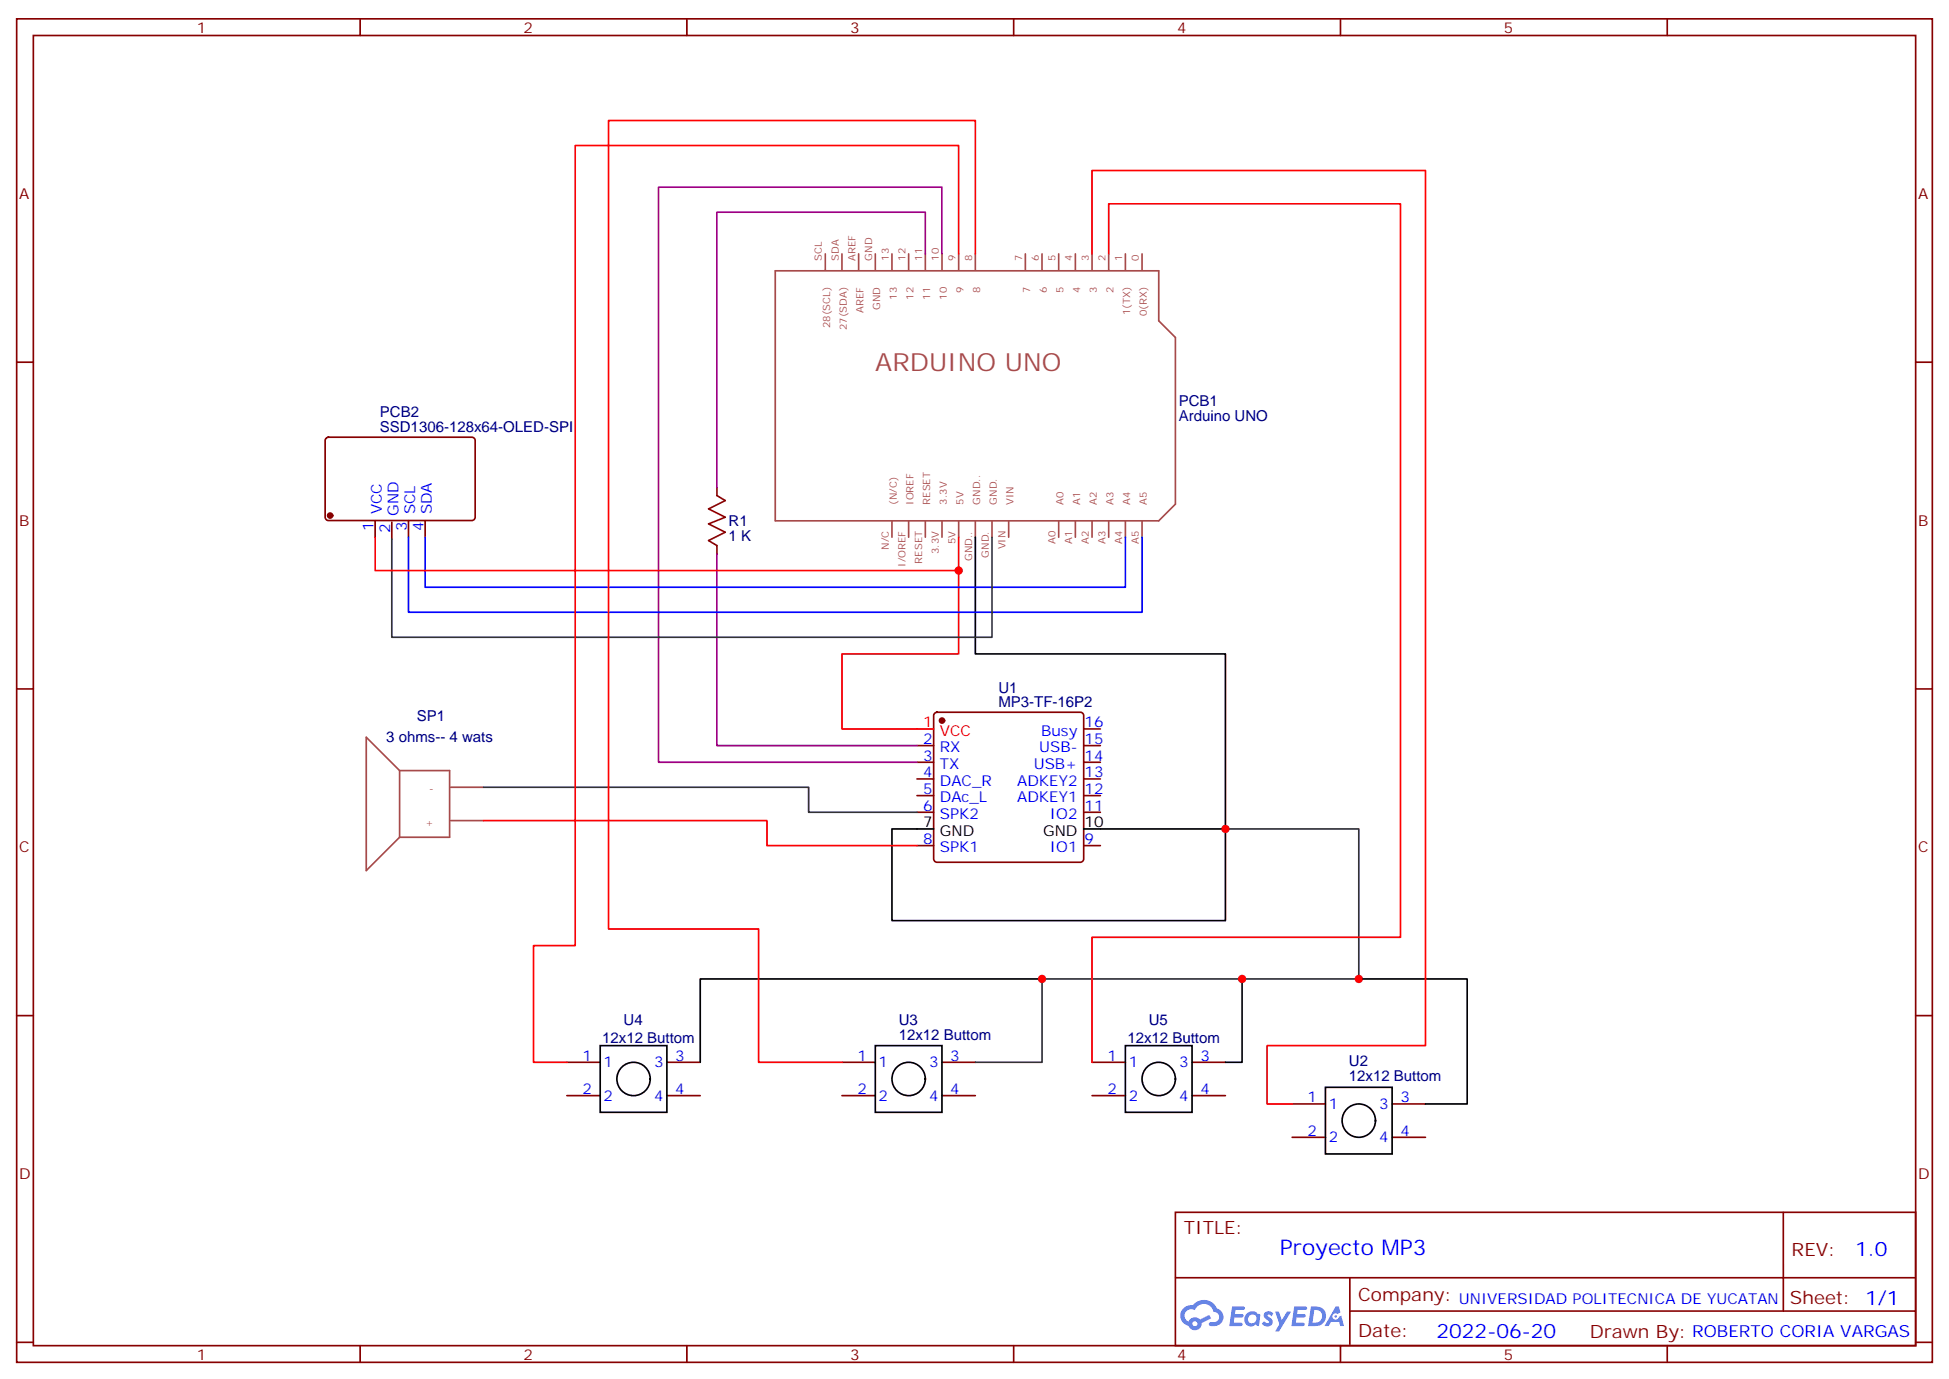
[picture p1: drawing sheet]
<svg xmlns="http://www.w3.org/2000/svg" width="412mm" height="292mm" viewBox="0 0 412 292" stroke-linecap="round" stroke-linejoin="round" font-family="sans-serif">
<g fill="none" stroke="#870000" stroke-width=".35">
<path d="M3.5 4h405.4v284.3h-405.4zM7.1 7.5h398.2v277.3h-398.2zM76.2 4v3.5M145.3 4v3.5M214.5 4v3.5M283.6 4v3.5M352.8 4v3.5M3.5 76.7h3.6M405.3 76.7h3.6M3.5 145.8h3.6M405.3 145.8h3.6M3.5 214.9h3.6"/>
<path d="M405.3 214.9h3.6M248.7 256.6h156.6v28.2h-156.6zM377.3 256.6v20.9M248.7 270.4h156.5M285.6 277.5h119.6M285.6 270.4v14.1M3.5 284.1h3.6M76.2 284.8v3.5M145.3 284.8v3.5M214.5 284.8v3.5M283.6 284.8v3.5M352.8 284.8v3.5"/>
<path d="M405.3 284.1h3.6"/>
</g>
<g fill="#5487ff">
<path d="M267.7 277.8a1.22 1.22 0 0 1 1.7 .2l-.4 .6a.47 .47 0 0 0-.3-.4 .47 .47 0 0 0-.5 .2v.1a1.55 1.55 0 0 1 1.1 1.5 1.34 1.34 0 0 1-2.3 .2l.5-.6 .7 .4a.29 .29 0 0 0 .3-.2 .29 .29 0 0 0-.2-.3 1.04 1.04 0 0 1-.6-1.7z"/>
<path d="M260.7 276.5h2.1a.43 .43 0 0 1 .5 .1 .43 .43 0 0 1 .1 .5l-.3 .1h-1.7l-.1 .9h1.5a.37 .37 0 0 1 .3 .4 .37 .37 0 0 1-.3 .3h-1.6l-.2 1.1h1.3a.43 .43 0 0 1 .5 .1 .43 .43 0 0 1 .1 .5l-.3 .2h-2.5z"/>
<path d="M273.8 276.5h2.2a.43 .43 0 0 1 .4 .1 .43 .43 0 0 1 .1 .5l-.3 .1h-1.6l-.2 .9h1.6a.37 .37 0 0 1 .3 .4 .37 .37 0 0 1-.4 .3h-1.6l-.1 1.1h1.3a.43 .43 0 0 1 .4 .1 .43 .43 0 0 1 .1 .5l-.3 .2h-2.4z"/>
<path d="M282.6 276.5h.7l.3 1.3-.6 .3a.69 .69 0 0 0-1 .3 .69 .69 0 0 0 .4 .9 .69 .69 0 0 0 .9-.6l.5-.3 .6 2.2h-.8l-.2-.8h-1.8l-.5 .8h-.8z"/>
<path d="M269.8 277.6h.8l.6 1.8 1.1-1.8h.9l-2.6 4.2h-.8l.9-1.6z"/>
<path d="M277.4 276.5l-.6 4.2h1.3a2.11 2.11 0 0 0 2.5-2.2 2.11 2.11 0 0 0-2.5-2zM278.1 277.2a1.39 1.39 0 0 1 1.7 1.5 1.39 1.39 0 0 1-1.8 1.2h-.3z"/>
<path d="M263.7 278.1a1.47 1.47 0 0 0-.1 2.1 1.47 1.47 0 0 0 2.1 .1l.7 .4 .3-2.3-.2-.3h-.4a1.49 1.49 0 0 0-2.4 0zM264.4 278.5a.92 .92 0 0 1 1.5 .5 .92 .92 0 0 1-1.3 1 .9 .9 0 0 1-.2-1.5z"/>
<path d="M250.4 276.9a2.18 2.18 0 0 0 1.1 3.7 1.44 1.44 0 0 0 1.6 .9 1.44 1.44 0 0 0 1.2-1.5l2-1-.5-.7-1.9 1a1.47 1.47 0 0 0-2.4 .4 1.39 1.39 0 0 1-.7-1.9 1.39 1.39 0 0 1 2-.5 2.08 2.08 0 0 1 2.2-1.3 2.08 2.08 0 0 1 1.8 1.7 1.07 1.07 0 0 1 1.2 1 1.07 1.07 0 0 1-1 1.1h-.7a.43 .43 0 0 0-.5 .4 .43 .43 0 0 0 .4 .5 2 2 0 0 0 2.4-1.1 2 2 0 0 0-.7-2.5l-.4-.2a2.98 2.98 0 0 0-5.1-.6h-1.1zM252.3 280.2a.55 .55 0 0 1 1.1 0 .55 .55 0 0 1-1.1 0z"/>
<circle cx="282.6" cy="278.6" r=".26"/>
</g>
<g fill="none" stroke="#870000" stroke-width=".35">
<path d="M69 92.7l.5-.2h30.3a.71 .71 0 0 1 .7 .7v16.3a.76 .76 0 0 1-.7 .7h-30.3a.76 .76 0 0 1-.7-.7v-16.3zM79.4 110.2v3.5M82.9 110.5v3.6M86.4 110.2v3.5M90 110.2v3.5M151.7 103.1v1.8M151.7 115.5v1.7M194 157.8h3.6M197.8 150.9l.5-.2h30.3a.71 .71 0 0 1 .7 .7v30.4a.76 .76 0 0 1-.7 .7h-30.3a.76 .76 0 0 1-.7-.7v-30.4zM229.3 157.8h3.5M229.3 154.3h3.5M194 161.3h3.6"/>
<path d="M194 164.9h3.6M194 168.4h3.6M194 171.9h3.6M194 179h3.6M229.3 161.3h3.5M229.3 164.9h3.5M229.3 168.4h3.5M229.3 171.9h3.5M229.3 179h3.5M119.9 224.8h7.1M119.9 231.9h7.1M141.1 224.8h7.1"/>
<path d="M141.1 231.9h7.1M178.2 224.8h7M178.2 231.9h7M199.3 224.8h7.1M199.3 231.9h7.1M231.1 224.8h7M231.1 231.9h7M252.2 224.8h7.1M252.2 231.9h7.1M273.4 233.6h7.1M294.6 233.6h7M273.4 240.7h7.1"/>
<path d="M294.6 240.7h7"/>
</g>
<g fill="#870000" stroke="#870000" stroke-width=".35">
<circle cx="199.3" cy="152.5" r=".53"/>
<circle cx="69.8" cy="109.1" r=".53"/>
</g>
<path d="M202.8 53.7v-22.9h-81.1v169.3h-8.8v24.7h7M206.4 53.7v-28.2h-77.6v171.1h31.7v28.2h17.7M231.1 53.7v-17.6h70.5v185.2h-33.5v12.3h5.3M234.6 53.7v-10.6h61.7v155.3h-65.2v26.4M79.4 113.7v7.1h123.4M202.8 113.7v24.7h-24.6v15.9h19.4M102.3 173.7h60v5.3h31.7" fill="none" stroke="#f00" stroke-width=".35"/>
<g fill="none" stroke="#000" stroke-width=".35">
<path d="M206.4 113.7v24.7h52.9v37h-30M197.6 175.4h-8.9v19.4h70.6v-19.4M220.5 207.2h-72.3v17.6M262.8 207.2v17.6h-3.5M287.5 207.2h22.9v26.4h-8.8M127 221.3h14.1v14.1h-14.1zM185.2 221.3h14.1v14.1h-14.1zM238.1 221.3h14.1v14.1h-14.1zM280.5 230.1h14.1v14.1h-14.1z"/>
<circle cx="134.1" cy="228.4" r="3.5"/>
<circle cx="192.3" cy="228.4" r="3.5"/>
<circle cx="245.2" cy="228.4" r="3.5"/>
<circle cx="287.5" cy="237.2" r="3.5"/>
</g>
<g fill="none" stroke="#a64a4a" stroke-width=".35">
<path d="M164 57.3h81.2v10.6l3.5 3.5v35.3l-3.5 3.5h-81.2zM174.6 53.7v3.5M178.2 53.7v3.5M181.7 53.7v3.5M185.2 53.7v3.5M188.7 53.7v3.5M192.3 53.7v3.5M195.8 53.7v3.5M199.3 53.7v3.5M202.8 53.7v3.5M206.4 53.7v3.5M217 53.7v3.5"/>
<path d="M220.5 53.7v3.5M224 53.7v3.5M227.5 53.7v3.5M231.1 53.7v3.5M234.6 53.7v3.5M238.1 53.7v3.5M241.7 53.7v3.5M188.7 110.2v3.5M192.3 110.2v3.5M195.8 110.2v3.5M199.3 110.2v3.5M202.8 110.2v3.5"/>
<path d="M206.4 110.2v3.5M209.9 110.2v3.5M213.4 110.2v3.5M224 110.2v3.5M227.5 110.2v3.5M231.1 110.2v3.5M234.6 110.2v3.5M238.1 110.2v3.5M241.7 110.2v3.5M84.6 163.1h10.5v14.1h-10.5M84.6 163.1v14.1M84.6 163.1l-7.1-7.1v28.3l7.1-7.1"/>
<path d="M95.4 173.7h6.9M95.4 166.6h6.9"/>
</g>
<path d="M151.7 104.9l1.8 1-3.6 1.8 3.6 1.8-3.6 1.4 3.6 1.7-3.6 1.8 1.8 1.1" fill="none" stroke="#a10000" stroke-width=".35"/>
<path d="M195.8 53.7v-8.8h-44.1v58.2M199.3 53.7v-14.1h-60v121.7h54.7M151.7 117.2v40.6h42.3" fill="none" stroke="#909" stroke-width=".35"/>
<path d="M209.9 113.7v21.2h-127v-20.8M102.3 166.6h68.8v5.3h22.9M259.3 175.4h28.2v31.8h-67v17.6h-14.1" fill="none" stroke="#333" stroke-width=".35"/>
<path d="M86.4 113.7v15.9h155.3v-15.9M90 113.7v10.6h148.1v-10.6" fill="none" stroke="#00f" stroke-width=".35"/>
<g fill="#c00">
<circle cx="259.3" cy="175.4" r=".88"/>
<circle cx="202.8" cy="120.8" r=".88"/>
<circle cx="287.5" cy="207.2" r=".88"/>
<circle cx="220.5" cy="207.2" r=".88"/>
<circle cx="262.8" cy="207.2" r=".88"/>
</g>
<text font-size="5.3" fill="#a54b4b" x="185.2" y="78.5">ARDUINO UNO</text>
<text font-size="4.6" fill="#00f" x="270.8" y="265.6">Proyecto MP3</text>
<g font-size="4.2" fill="#00f">
<text x="392.5" y="265.8">1.0</text>
<text x="304" y="283.2">2022-06-20</text>
</g>
<g font-size="3.9" fill="#800">
<text x="250.5" y="261.2">TITLE:</text>
<text x="379.1" y="265.8">REV:</text>
<text x="287.4" y="275.4">Company:</text>
<text x="378.7" y="276">Sheet: 1/1</text>
<text x="287.4" y="283">Date:</text>
<text x="336.4" y="283.1">Drawn By: ROBERTO CORIA VARGAS</text>
</g>
<g font-size="3.2" fill="#800">
<text x="41.6" y="7">1</text>
<text x="110.8" y="7">2</text>
<text x="179.9" y="7">3</text>
<text x="249.1" y="7">4</text>
<text x="318.2" y="7">5</text>
<text x="4.1" y="42.1">A</text>
<text x="405.9" y="42.1">A</text>
<text x="4.1" y="111.2">B</text>
<text x="405.9" y="111.2">B</text>
<text x="4.1" y="180.4">C</text>
<text x="405.9" y="180.4">C</text>
<text x="4.1" y="249.5">D</text>
<text x="405.9" y="249.5">D</text>
<text x="41.6" y="287.8">1</text>
<text x="110.8" y="287.8">2</text>
<text x="179.9" y="287.8">3</text>
<text x="249.1" y="287.8">4</text>
<text x="318.2" y="287.8">5</text>
</g>
<g font-size="3.2" fill="#000080">
<text x="80.4" y="88.3">PCB2</text>
<text x="249.4" y="89.1">Arduino UNO</text>
<text x="249.4" y="85.9">PCB1</text>
<text x="80.4" y="91.5">SSD1306-128x64-OLED-SPI</text>
<text x="154.2" y="111.3">R1</text>
<text x="154.2" y="114.5">1 K</text>
<text x="211.3" y="149.7">MP3-TF-16P2</text>
<text x="211.3" y="146.7">U1</text>
<text x="88.2" y="152.5">SP1</text>
<text x="81.7" y="157.1">3 ohms-- 4 wats</text>
<text x="127.4" y="220.7">12x12 Buttom</text>
<text x="132" y="216.9">U4</text>
<text x="190.2" y="220.1">12x12 Buttom</text>
<text x="190.2" y="216.9">U3</text>
<text x="238.5" y="220.7">12x12 Buttom</text>
<text x="243.1" y="216.9">U5</text>
<text x="285.4" y="225.7">U2</text>
<text x="285.4" y="228.9">12x12 Buttom</text>
</g>
<g font-size="3.2" fill="#00f">
<text x="79" y="112.4" transform="rotate(-90 79 112.4)">1</text>
<text x="80.8" y="108.9" transform="rotate(-90 80.8 108.9)">VCC</text>
<text x="82.5" y="112.7" transform="rotate(-90 82.5 112.7)">2</text>
<text x="84.3" y="109.2" transform="rotate(-90 84.3 109.2)">GND</text>
<text x="86.1" y="112.4" transform="rotate(-90 86.1 112.4)">3</text>
<text x="87.8" y="108.9" transform="rotate(-90 87.8 108.9)">SCL</text>
<text x="89.6" y="112.4" transform="rotate(-90 89.6 112.4)">4</text>
<text x="91.4" y="108.9" transform="rotate(-90 91.4 108.9)">SDA</text>
<text x="220.3" y="155.7">Busy</text>
<text x="229.5" y="153.9">16</text>
<text x="195.4" y="157.4">2</text>
<text x="195.4" y="161">3</text>
<text x="198.9" y="159.2">RX</text>
<text x="219.9" y="159.2">USB-</text>
<text x="229.5" y="161">14</text>
<text x="229.5" y="157.4">15</text>
<text x="195.4" y="164.5">4</text>
<text x="198.9" y="162.7">TX</text>
<text x="198.9" y="166.3">DAC_R</text>
<text x="215.2" y="166.3">ADKEY2</text>
<text x="218.7" y="162.7">USB+</text>
<text x="229.5" y="164.5">13</text>
<text x="195.4" y="168">5</text>
<text x="195.4" y="171.6">6</text>
<text x="198.9" y="169.8">DAc_L</text>
<text x="198.9" y="173.3">SPK2</text>
<text x="215.2" y="169.8">ADKEY1</text>
<text x="222.2" y="173.3">IO2</text>
<text x="229.5" y="171.6">11</text>
<text x="229.5" y="168">12</text>
<text x="195.4" y="178.6">8</text>
<text x="229.5" y="178.6">9</text>
<text x="198.9" y="180.4">SPK1</text>
<text x="222.2" y="180.4">IO1</text>
<text x="123.2" y="224.5">1</text>
<text x="127.7" y="225.9">1</text>
<text x="138.4" y="225.9">3</text>
<text x="142.9" y="224.5">3</text>
<text x="181.4" y="224.5">1</text>
<text x="185.9" y="225.9">1</text>
<text x="196.6" y="225.9">3</text>
<text x="201.1" y="224.5">3</text>
<text x="234.3" y="224.5">1</text>
<text x="238.8" y="225.9">1</text>
<text x="249.5" y="225.9">3</text>
<text x="254" y="224.5">3</text>
<text x="123.2" y="231.5">2</text>
<text x="127.7" y="232.9">2</text>
<text x="138.4" y="232.9">4</text>
<text x="142.9" y="231.5">4</text>
<text x="181.4" y="231.5">2</text>
<text x="185.9" y="232.9">2</text>
<text x="196.6" y="232.9">4</text>
<text x="201.1" y="231.5">4</text>
<text x="234.3" y="231.5">2</text>
<text x="238.8" y="232.9">2</text>
<text x="249.5" y="232.9">4</text>
<text x="254" y="231.5">4</text>
<text x="276.7" y="233.3">1</text>
<text x="296.3" y="233.3">3</text>
<text x="281.2" y="234.7">1</text>
<text x="291.8" y="234.7">3</text>
<text x="276.7" y="240.3">2</text>
<text x="281.2" y="241.8">2</text>
<text x="291.8" y="241.8">4</text>
<text x="296.3" y="240.3">4</text>
<text x="308.7" y="276">UNIVERSIDAD POLITECNICA DE YUCATAN</text>
</g>
<g font-size="3.2" fill="#f00">
<text x="195.4" y="153.9">1</text>
<text x="198.9" y="155.7">VCC</text>
</g>
<g font-size="3.2">
<text x="195.4" y="175.1">7</text>
<text x="198.9" y="176.8">GND</text>
<text x="220.7" y="176.8">GND</text>
<text x="229.5" y="175.1">10</text>
</g>
<g font-size="2.1" fill="#a54b4b">
<text x="173.9" y="55.2" transform="rotate(-90 173.9 55.2)">SCL</text>
<text x="177.5" y="55.2" transform="rotate(-90 177.5 55.2)">SDA</text>
<text x="181" y="55.2" transform="rotate(-90 181 55.2)">AREF</text>
<text x="184.5" y="55.2" transform="rotate(-90 184.5 55.2)">GND</text>
<text x="188" y="55.2" transform="rotate(-90 188 55.2)">13</text>
<text x="191.6" y="55.2" transform="rotate(-90 191.6 55.2)">12</text>
<text x="195.1" y="55.2" transform="rotate(-90 195.1 55.2)">11</text>
<text x="198.6" y="55.2" transform="rotate(-90 198.6 55.2)">10</text>
<text x="202.2" y="55.2" transform="rotate(-90 202.2 55.2)">9</text>
<text x="205.7" y="55.2" transform="rotate(-90 205.7 55.2)">8</text>
<text x="216.3" y="55.2" transform="rotate(-90 216.3 55.2)">7</text>
<text x="219.8" y="55.2" transform="rotate(-90 219.8 55.2)">6</text>
<text x="223.3" y="55.2" transform="rotate(-90 223.3 55.2)">5</text>
<text x="226.8" y="55.2" transform="rotate(-90 226.8 55.2)">4</text>
<text x="230.4" y="55.2" transform="rotate(-90 230.4 55.2)">3</text>
<text x="233.9" y="55.2" transform="rotate(-90 233.9 55.2)">2</text>
<text x="237.4" y="55.2" transform="rotate(-90 237.4 55.2)">1</text>
<text x="241" y="55.2" transform="rotate(-90 241 55.2)">0</text>
<text x="186.2" y="65.6" transform="rotate(-90 186.2 65.6)">GND</text>
<text x="189.8" y="63.4" transform="rotate(-90 189.8 63.4)">13</text>
<text x="193.3" y="63.4" transform="rotate(-90 193.3 63.4)">12</text>
<text x="196.8" y="63.4" transform="rotate(-90 196.8 63.4)">11</text>
<text x="200.4" y="63.4" transform="rotate(-90 200.4 63.4)">10</text>
<text x="203.9" y="62.1" transform="rotate(-90 203.9 62.1)">9</text>
<text x="207.4" y="62.1" transform="rotate(-90 207.4 62.1)">8</text>
<text x="218" y="62.1" transform="rotate(-90 218 62.1)">7</text>
<text x="221.5" y="62.1" transform="rotate(-90 221.5 62.1)">6</text>
<text x="225.1" y="62.1" transform="rotate(-90 225.1 62.1)">5</text>
<text x="228.6" y="62.1" transform="rotate(-90 228.6 62.1)">4</text>
<text x="232.1" y="62.1" transform="rotate(-90 232.1 62.1)">3</text>
<text x="235.6" y="62.1" transform="rotate(-90 235.6 62.1)">2</text>
<text x="175.7" y="69.4" transform="rotate(-90 175.7 69.4)">28(SCL)</text>
<text x="179.2" y="69.9" transform="rotate(-90 179.2 69.9)">27(SDA)</text>
<text x="182.7" y="66.2" transform="rotate(-90 182.7 66.2)">AREF</text>
<text x="239.2" y="66.7" transform="rotate(-90 239.2 66.7)">1(TX)</text>
<text x="242.7" y="66.9" transform="rotate(-90 242.7 66.9)">0(RX)</text>
<text x="189.8" y="106.8" transform="rotate(-90 189.8 106.8)">(N/C)</text>
<text x="193.3" y="106.8" transform="rotate(-90 193.3 106.8)">IOREF</text>
<text x="196.8" y="106.8" transform="rotate(-90 196.8 106.8)">RESET</text>
<text x="200.4" y="106.8" transform="rotate(-90 200.4 106.8)">3.3V</text>
<text x="203.9" y="106.8" transform="rotate(-90 203.9 106.8)">5V</text>
<text x="207.4" y="106.8" transform="rotate(-90 207.4 106.8)">GND..</text>
<text x="210.9" y="106.8" transform="rotate(-90 210.9 106.8)">GND.</text>
<text x="214.5" y="106.8" transform="rotate(-90 214.5 106.8)">VIN</text>
<text x="225.1" y="106.8" transform="rotate(-90 225.1 106.8)">A0</text>
<text x="228.6" y="106.8" transform="rotate(-90 228.6 106.8)">A1</text>
<text x="232.1" y="106.8" transform="rotate(-90 232.1 106.8)">A2</text>
<text x="235.6" y="106.8" transform="rotate(-90 235.6 106.8)">A3</text>
<text x="239.2" y="106.8" transform="rotate(-90 239.2 106.8)">A4</text>
<text x="242.7" y="106.8" transform="rotate(-90 242.7 106.8)">A5</text>
<text x="188" y="116.4" transform="rotate(-90 188 116.4)">N/C</text>
<text x="191.6" y="119.9" transform="rotate(-90 191.6 119.9)">I/OREF</text>
<text x="195.1" y="119.3" transform="rotate(-90 195.1 119.3)">RESET</text>
<text x="198.6" y="117.3" transform="rotate(-90 198.6 117.3)">3.3V</text>
<text x="202.2" y="115.2" transform="rotate(-90 202.2 115.2)">5V</text>
<text x="205.7" y="118.8" transform="rotate(-90 205.7 118.8)">GND..</text>
<text x="209.2" y="118" transform="rotate(-90 209.2 118)">GND.</text>
<text x="212.7" y="116.3" transform="rotate(-90 212.7 116.3)">VIN</text>
<text x="223.3" y="115.2" transform="rotate(-90 223.3 115.2)">A0</text>
<text x="226.8" y="115.2" transform="rotate(-90 226.8 115.2)">A1</text>
<text x="230.4" y="115.2" transform="rotate(-90 230.4 115.2)">A2</text>
<text x="233.9" y="115.2" transform="rotate(-90 233.9 115.2)">A3</text>
<text x="237.4" y="115.2" transform="rotate(-90 237.4 115.2)">A4</text>
<text x="241" y="115.2" transform="rotate(-90 241 115.2)">A5</text>
<text x="90.8" y="167.7">-</text>
<text x="90" y="174.7">+</text>
</g>
</svg>
